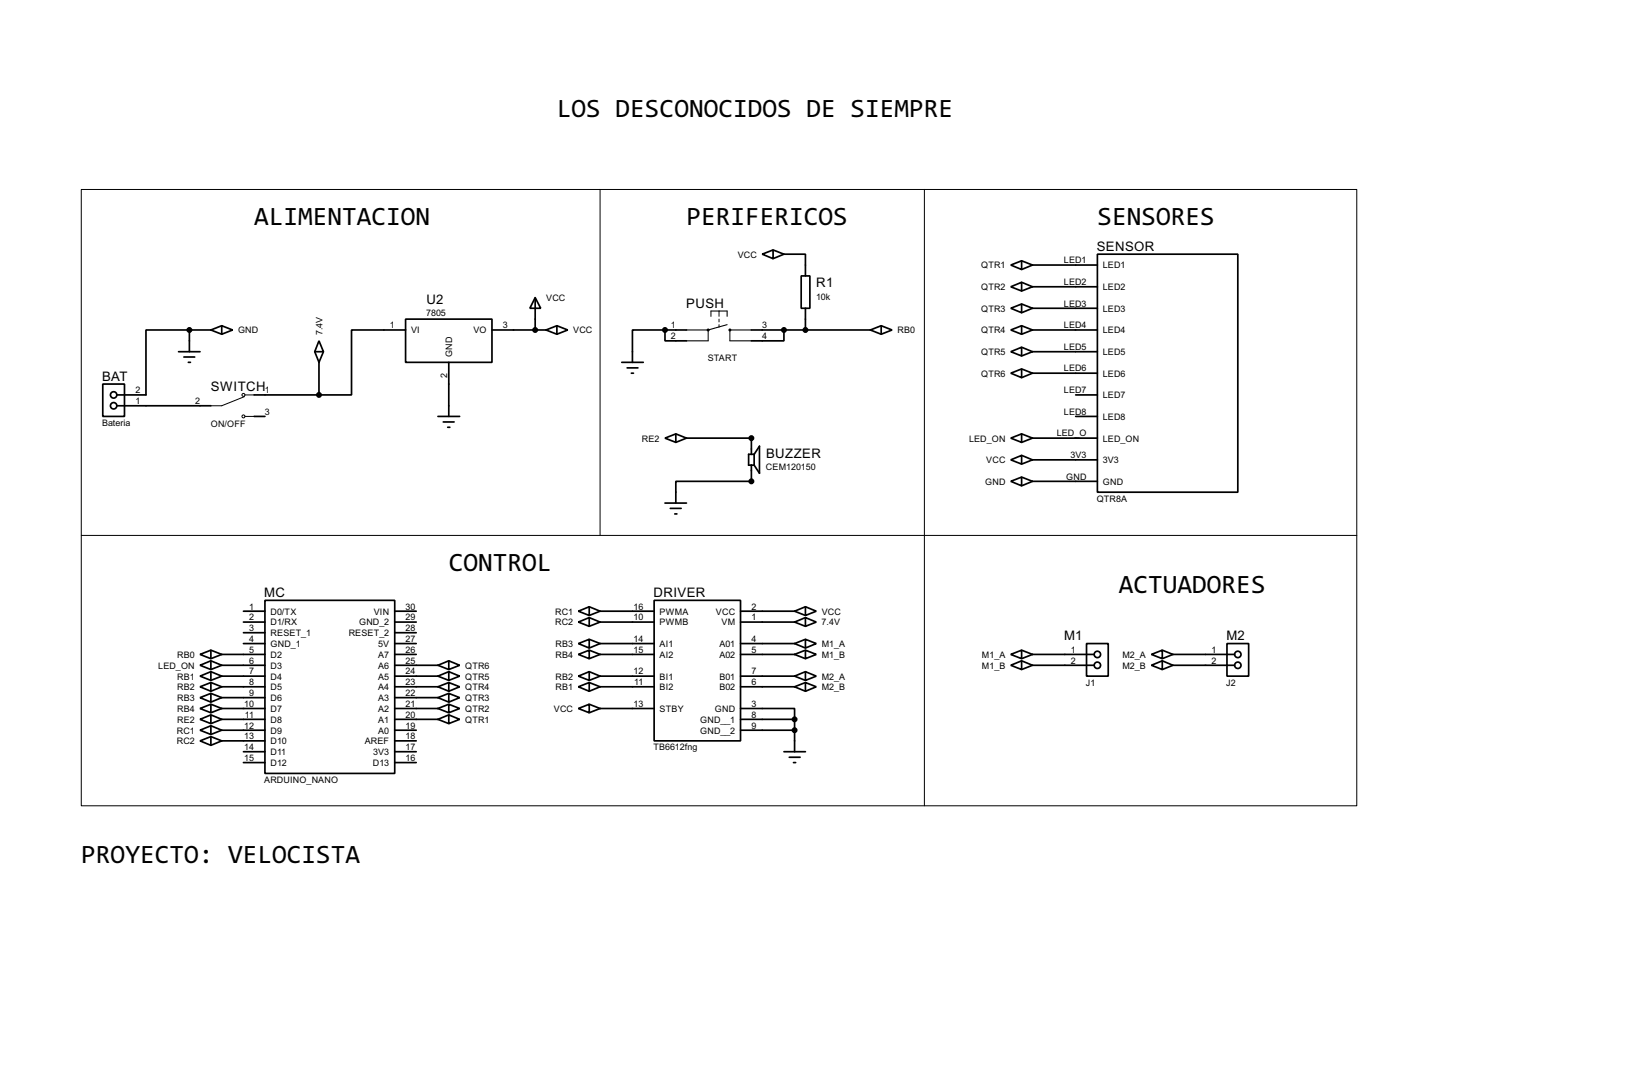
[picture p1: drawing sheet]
<svg xmlns="http://www.w3.org/2000/svg" width="383mm" height="256mm" viewBox="0 0 383 256" stroke-linecap="round" stroke-linejoin="round" font-family="sans-serif">
<g fill="none" stroke="#000" stroke-width=".4">
<path d="M179.1 59.7l2.6-1v2.1zM181.7 58.7l2.5 1M184.2 59.7h5.1v5.1M184.2 59.7l-2.5 1.1M257.9 59.7h33v55.9h-33zM44.5 77.5h-10.2v15.3h-6.8M44.5 77.5v5.1M44.5 77.5h5.1M49.6 77.5l2.5 1M52.1 76.5l2.6 1-2.6 1zM52.1 76.5l-2.5 1M95.3 75h20.3v10.1h-20.3z"/>
<path d="M95.3 77.5h-12.7v15.3h-7.6M115.6 77.5h12.7M125.8 69.9l1.3 2.5h-2.6zM125.8 69.9v7.6M128.3 77.5l2.6 1M130.9 76.5l2.5 1-2.5 1zM130.9 76.5l-2.6 1M156.3 77.5v2.6h5M156.3 77.5h-7.7v7.6M156.3 77.5h5M176.6 77.5h27.9M184.2 77.5v2.6h-7.6"/>
<path d="M188.3 64.8h2v7.6h-2zM189.3 72.4v5.1M204.5 77.5l2.6 1M207.1 76.5l2.5 1-2.5 1zM207.1 76.5l-2.6 1M237.5 62.3l2.6-1v2zM237.5 67.4l2.6-1.1v2.1zM237.5 72.4l2.6-1v2.1zM237.5 77.5l2.6-1v2zM240.1 61.3l2.5 1M240.1 66.3l2.5 1.1M240.1 71.4l2.5 1"/>
<path d="M240.1 76.5l2.5 1M242.6 77.5h15.3M242.6 62.3h15.3M242.6 67.4h15.3M242.6 72.4h15.3M242.6 62.3l-2.5 1M242.6 67.4l-2.5 1M242.6 72.4l-2.5 1.1M242.6 77.5l-2.5 1M24.2 90.2h5.1v7.6h-5.1zM27.5 95.3h22.1M42 82.6h5"/>
<path d="M43.2 83.9h2.6M44.3 85.1h.5M59.7 92.8h15.3M59.7 97.8h2.6M74 82.6l1 2.5M75 80.1l1 2.5h-2zM75 85.1v7.7M76 82.6l-1 2.5M102.9 97.8h5.1M104.2 99.1h2.5M105.5 85.1v12.7M146.1 85.1h5.1"/>
<path d="M147.4 86.4h2.5M148.4 87.7h.5M237.5 82.6l2.6-1v2zM237.5 87.7l2.6-1v2zM240.1 81.6l2.5 1M240.1 86.7l2.5 1M242.6 82.6h15.3M242.6 87.7h15.3M242.6 82.6l-2.5 1M242.6 87.7l-2.5 1M252.8 92.8h5.1M252.8 97.8h5.1"/>
<path d="M105.2 100.4h.5M156.3 102.9l2.5-1v2zM156.3 118.2h5M157.5 119.4h2.6M158.8 101.9l2.5 1M161.3 102.9h15.3v3.8M161.3 102.9l-2.5 1M176.6 109.3v3.8h-17.8v5.1M177.2 106.7h-1.3v2.6h1.3M177.2 106.7v2.6M177.2 106.7l1.3-1.9v6.4l-1.3-1.9M237.5 102.9l2.6-1v2z"/>
<path d="M237.5 108l2.6-1v2zM237.5 113.1l2.6-1v2zM240.1 101.9l2.5 1M240.1 107l2.5 1M240.1 112.1l2.5 1M242.6 102.9h15.3M242.6 108h15.3M242.6 113.1h15.3M242.6 102.9l-2.5 1M242.6 108l-2.5 1M242.6 113.1l-2.5 1M158.6 120.7h.5"/>
<path d="M47 156.3l2.6-1.1v2.1zM47 153.7l2.6-1v2zM47 158.8l2.6-1v2zM49.6 155.2l2.5 1.1M49.6 152.7l2.5 1M49.6 157.8l2.5 1M52.1 153.7h10.2M52.1 156.3h10.2M52.1 158.8h10.2M52.1 156.3l-2.5 1M52.1 153.7l-2.5 1M52.1 158.8l-2.5 1"/>
<path d="M57.2 143.6h5.1M57.2 151.2h5.1M57.2 146.1h5.1M57.2 148.6h5.1M62.3 141h30.5v40.7h-30.5zM92.8 153.7h5M92.8 156.3h10.1M92.8 158.8h10.1M92.8 143.6h5M92.8 151.2h5M92.8 146.1h5M92.8 148.6h5"/>
<path d="M102.9 158.8l2.6 1M102.9 156.3l2.6 1M105.5 157.8l2.5 1-2.5 1zM105.5 155.2l2.5 1.1-2.5 1zM105.5 157.8l-2.6 1M105.5 155.2l-2.6 1.1M135.9 151.2l2.6-1v2zM135.9 153.7l2.6-1v2zM135.9 158.8l2.6-1v2zM135.9 143.6l2.6-1.1v2.1zM135.9 146.1l2.6-1v2zM138.5 150.2l2.5 1"/>
<path d="M138.5 152.7l2.5 1M138.5 157.8l2.5 1M138.5 142.5l2.5 1.1M138.5 145.1l2.5 1M141 153.7h12.7M141 158.8h12.7M141 143.6h12.7M141 151.2h12.7M141 146.1h12.7M141 151.2l-2.5 1M141 153.7l-2.5 1M141 158.8l-2.5 1"/>
<path d="M141 143.6l-2.5 1M141 146.1l-2.5 1M153.7 141h20.3v33h-20.3zM174 153.7h12.7M174 158.8h12.7M174 143.6h12.7M174 151.2h12.7M174 146.1h12.7M186.7 158.8l2.6 1M186.7 153.7l2.6 1M186.7 143.6l2.6 1M186.7 151.2l2.6 1"/>
<path d="M186.7 146.1l2.6 1M189.3 157.8l2.5 1-2.5 1zM189.3 152.7l2.5 1-2.5 1zM189.3 142.5l2.5 1.1-2.5 1zM189.3 150.2l2.5 1-2.5 1zM189.3 145.1l2.5 1-2.5 1zM189.3 157.8l-2.6 1M189.3 152.7l-2.6 1M189.3 142.5l-2.6 1.1M189.3 150.2l-2.6 1M189.3 145.1l-2.6 1M237.5 153.7l2.6-1v2z"/>
<path d="M237.5 156.3l2.6-1.1v2.1zM240.1 152.7l2.5 1M240.1 155.2l2.5 1.1M242.6 153.7h14.5M242.6 156.3h14.5M242.6 153.7l-2.5 1M242.6 156.3l-2.5 1M255.3 151.2h5.1v7.6h-5.1zM270.6 153.7l2.5-1v2zM270.6 156.3l2.5-1.1v2.1zM273.1 152.7l2.5 1M273.1 155.2l2.5 1.1"/>
<path d="M275.6 153.7h14.5M275.6 156.3h14.5M275.6 153.7l-2.5 1M275.6 156.3l-2.5 1M288.3 151.2h5.1v7.6h-5.1zM47 161.3l2.6-1v2.1zM47 163.9l2.6-1v2zM47 166.4l2.6-1v2zM47 171.5l2.6-1v2zM47 174l2.6-1v2.1zM47 169l2.6-1.1v2.1zM49.6 160.3l2.5 1"/>
<path d="M49.6 162.9l2.5 1M49.6 165.4l2.5 1M49.6 170.5l2.5 1M49.6 173l2.5 1M49.6 167.9l2.5 1.1M52.1 161.3h10.2M52.1 166.4h10.2M52.1 169h10.2M52.1 171.5h10.2M52.1 163.9h10.2M52.1 174h10.2M52.1 161.3l-2.5 1.1"/>
<path d="M52.1 163.9l-2.5 1M52.1 166.4l-2.5 1M52.1 171.5l-2.5 1M52.1 174l-2.5 1.1M52.1 169l-2.5 1M57.2 176.6h5.1M57.2 179.1h5.1M92.8 161.3h10.1M92.8 166.4h10.1M92.8 169h10.1M92.8 171.5h5M92.8 163.9h10.1"/>
<path d="M92.8 174h5M92.8 176.6h5M92.8 179.1h5M102.9 166.4l2.6 1M102.9 169l2.6 1M102.9 163.9l2.6 1M102.9 161.3l2.6 1.1M105.5 165.4l2.5 1-2.5 1zM105.5 167.9l2.5 1.1-2.5 1zM105.5 162.9l2.5 1-2.5 1zM105.5 160.3l2.5 1-2.5 1.1zM105.5 165.4l-2.6 1"/>
<path d="M105.5 167.9l-2.6 1.1M105.5 162.9l-2.6 1M105.5 160.3l-2.6 1M135.9 166.4l2.6-1v2zM135.9 161.3l2.6-1v2.1zM138.5 165.4l2.5 1M138.5 160.3l2.5 1M141 161.3h12.7M141 166.4h12.7M141 166.4l-2.5 1M141 161.3l-2.5 1.1M174 166.4h12.7v2.6"/>
<path d="M174 161.3h12.7M174 169h12.7M174 171.5h12.7M184.2 176.6h5.1M185.5 177.9h2.5M186.5 179.1h.5M186.7 169v7.6M186.7 161.3l2.6 1.1M189.3 160.3l2.5 1-2.5 1.1zM189.3 160.3l-2.6 1"/>
<circle cx="166.4" cy="77.5" r=".15"/>
<circle cx="171.5" cy="77.5" r=".15"/>
<circle cx="26.7" cy="95.3" r=".75"/>
<circle cx="26.7" cy="92.8" r=".75"/>
<circle cx="257.8" cy="156.3" r=".75"/>
<circle cx="257.8" cy="153.7" r=".75"/>
<circle cx="290.8" cy="156.3" r=".75"/>
<circle cx="290.8" cy="153.7" r=".75"/>
</g>
<g fill="#000">
<circle cx="176.6" cy="102.9" r=".2"/>
<circle cx="176.6" cy="113.1" r=".2"/>
</g>
<path d="M167.1 74.3v-1.2h3.8v1.2M170.9 76.3l-4.5 1.2h-5.1M171.5 77.5h5.1M161.3 80.1h5.1M171.5 80.1h5.1" fill="none" stroke="#000" stroke-width=".25"/>
<g fill="none" stroke="#000" stroke-width=".23">
<path d="M19.1 44.5h299.7v144.8h-299.7zM141 44.5v81.3M217.2 44.5v144.8M166.4 77.5v2.6M169 73.1v1.2M169 75v.6M169 76.3v.6M171.5 77.5v2.6M57.5 93.2l-5.4 2.1h-2.5M57.6 97.8h2.1M57.6 92.8h2.1M19.1 125.8h299.7"/>
<circle cx="57.2" cy="97.8" r=".35"/>
<circle cx="57.2" cy="92.8" r=".35"/>
</g>
<g fill="#000" stroke="#000" stroke-width=".4">
<circle cx="44.5" cy="77.5" r=".5"/>
<circle cx="125.7" cy="77.5" r=".5"/>
<circle cx="156.2" cy="77.5" r=".5"/>
<circle cx="184.2" cy="77.5" r=".5"/>
<circle cx="189.2" cy="77.5" r=".5"/>
<circle cx="74.9" cy="92.8" r=".5"/>
<circle cx="176.5" cy="102.9" r=".5"/>
<circle cx="176.5" cy="113.1" r=".5"/>
<circle cx="186.7" cy="171.5" r=".5"/>
<circle cx="186.7" cy="169" r=".5"/>
</g>
<g font-size="7.3">
<text x="130.9" y="27.5">LOS DESCONOCIDOS DE SIEMPRE</text>
<text x="59.7" y="52.9">ALIMENTACION</text>
<text x="161.3" y="52.9">PERIFERICOS</text>
<text x="257.9" y="52.9">SENSORES</text>
<text x="105.5" y="134.2">CONTROL</text>
<text x="262.9" y="139.3">ACTUADORES</text>
<text x="19.1" y="202.8">PROYECTO: VELOCISTA</text>
</g>
<g font-size="3.5">
<text x="257.7" y="58.9">SENSOR</text>
<text x="100.2" y="71.3">U2</text>
<text x="191.8" y="67.5">R1</text>
<text x="161.3" y="72.3">PUSH</text>
<text x="24" y="89.4">BAT</text>
<text x="49.6" y="91.8">SWITCH</text>
<text x="180" y="107.5">BUZZER</text>
<text x="62.1" y="140.2">MC</text>
<text x="153.6" y="140.2">DRIVER</text>
<text x="250.1" y="150.4">M1</text>
<text x="288.2" y="150.4">M2</text>
</g>
<g font-size="2.4">
<text x="173.3" y="60.5">VCC</text>
<text x="230.5" y="63.1">QTR1</text>
<text x="250" y="61.9">LED1</text>
<text x="259.1" y="63.1">LED1</text>
<text x="128.3" y="70.7">VCC</text>
<text x="191.8" y="70.4">10k</text>
<text x="230.5" y="68.1">QTR2</text>
<text x="250" y="67">LED2</text>
<text x="250" y="72">LED3</text>
<text x="259.1" y="68.1">LED2</text>
<text x="91.6" y="77.1">1</text>
<text x="100.2" y="74.2">7805</text>
<text x="118.2" y="77.1">3</text>
<text x="157.7" y="77.1">1</text>
<text x="179.1" y="77.1">3</text>
<text x="230.5" y="73.2">QTR3</text>
<text x="250" y="77.1">LED4</text>
<text x="259.1" y="73.2">LED3</text>
<text x="55.9" y="78.3">GND</text>
<text x="75.8" y="78.8" transform="rotate(-90 75.8 78.8)">7.4V</text>
<text x="96.6" y="78.3">VI</text>
<text x="106.3" y="83.8" transform="rotate(-90 106.3 83.8)">GND</text>
<text x="111.2" y="78.3">VO</text>
<text x="134.7" y="78.3">VCC</text>
<text x="157.7" y="79.7">2</text>
<text x="179.1" y="79.7">4</text>
<text x="210.9" y="78.3">RB0</text>
<text x="230.5" y="78.3">QTR4</text>
<text x="230.5" y="83.4">QTR5</text>
<text x="250" y="82.2">LED5</text>
<text x="259.1" y="78.3">LED4</text>
<text x="259.1" y="83.4">LED5</text>
<text x="105.1" y="88.8" transform="rotate(-90 105.1 88.8)">2</text>
<text x="166.3" y="84.7">START</text>
<text x="230.5" y="88.5">QTR6</text>
<text x="250" y="87.3">LED6</text>
<text x="259.1" y="88.5">LED6</text>
<text x="31.8" y="94.9">1</text>
<text x="31.8" y="92.4">2</text>
<text x="45.9" y="94.9">2</text>
<text x="62.3" y="92.4">1</text>
<text x="250" y="92.4">LED7</text>
<text x="259.1" y="93.6">LED7</text>
<text x="24" y="100">Bateria</text>
<text x="49.5" y="100.3">ON/OFF</text>
<text x="62.3" y="97.4">3</text>
<text x="250" y="97.4">LED8</text>
<text x="259.1" y="98.6">LED8</text>
<text x="150.8" y="103.7">RE2</text>
<text x="227.7" y="103.7">LED_ON</text>
<text x="248.3" y="102.5">LED_O</text>
<text x="251.6" y="107.6">3V3</text>
<text x="259.1" y="103.7">LED_ON</text>
<text x="180" y="110.4">CEM120150</text>
<text x="231.5" y="113.9">GND</text>
<text x="231.7" y="108.8">VCC</text>
<text x="250.5" y="112.7">GND</text>
<text x="259.1" y="108.8">3V3</text>
<text x="259.1" y="113.9">GND</text>
<text x="257.7" y="117.8">QTR8A</text>
<text x="58.6" y="143.2">1</text>
<text x="95.3" y="143.2">30</text>
<text x="148.9" y="143.2">16</text>
<text x="176.6" y="143.2">2</text>
<text x="58.6" y="145.7">2</text>
<text x="58.6" y="148.2">3</text>
<text x="63.6" y="144.4">D0/TX</text>
<text x="63.6" y="146.9">D1/RX</text>
<text x="63.6" y="149.4">RESET_1</text>
<text x="81.9" y="149.4">RESET_2</text>
<text x="84.4" y="146.9">GND_2</text>
<text x="87.8" y="144.4">VIN</text>
<text x="95.3" y="145.7">29</text>
<text x="95.3" y="148.2">28</text>
<text x="130.4" y="144.4">RC1</text>
<text x="130.4" y="146.9">RC2</text>
<text x="148.9" y="145.7">10</text>
<text x="155" y="144.4">PWMA</text>
<text x="155" y="146.9">PWMB</text>
<text x="168.2" y="144.4">VCC</text>
<text x="169.5" y="146.9">VM</text>
<text x="176.6" y="145.7">1</text>
<text x="193.1" y="146.9">7.4V</text>
<text x="193.1" y="144.4">VCC</text>
<text x="41.6" y="154.5">RB0</text>
<text x="58.6" y="153.3">5</text>
<text x="58.6" y="155.9">6</text>
<text x="58.6" y="150.8">4</text>
<text x="63.6" y="154.5">D2</text>
<text x="63.6" y="152">GND_1</text>
<text x="88.9" y="152">5V</text>
<text x="88.9" y="154.5">A7</text>
<text x="95.3" y="150.8">27</text>
<text x="95.3" y="155.9">25</text>
<text x="95.3" y="153.3">26</text>
<text x="130.5" y="152">RB3</text>
<text x="130.5" y="154.5">RB4</text>
<text x="148.9" y="150.8">14</text>
<text x="148.9" y="153.3">15</text>
<text x="155" y="152">AI1</text>
<text x="155" y="154.5">AI2</text>
<text x="169" y="152">A01</text>
<text x="169" y="154.5">A02</text>
<text x="176.6" y="150.8">4</text>
<text x="176.6" y="153.3">5</text>
<text x="193.1" y="154.5">M1_B</text>
<text x="193.1" y="152">M1_A</text>
<text x="230.7" y="154.5">M1_A</text>
<text x="251.6" y="153.3">1</text>
<text x="251.6" y="155.9">2</text>
<text x="263.7" y="154.5">M2_A</text>
<text x="284.7" y="153.3">1</text>
<text x="284.7" y="155.9">2</text>
<text x="37.2" y="157.1">LED_ON</text>
<text x="41.6" y="159.6">RB1</text>
<text x="58.6" y="158.4">7</text>
<text x="58.6" y="160.9">8</text>
<text x="63.6" y="157.1">D3</text>
<text x="63.6" y="159.6">D4</text>
<text x="88.9" y="159.6">A5</text>
<text x="88.9" y="157.1">A6</text>
<text x="95.3" y="160.9">23</text>
<text x="95.3" y="158.4">24</text>
<text x="109.3" y="159.6">QTR5</text>
<text x="109.3" y="157.1">QTR6</text>
<text x="130.5" y="159.6">RB2</text>
<text x="148.9" y="158.4">12</text>
<text x="149" y="160.9">11</text>
<text x="155" y="159.6">BI1</text>
<text x="169" y="159.6">B01</text>
<text x="176.6" y="158.4">7</text>
<text x="176.6" y="160.9">6</text>
<text x="193.1" y="159.6">M2_A</text>
<text x="230.7" y="157.1">M1_B</text>
<text x="255.1" y="161">J1</text>
<text x="263.7" y="157.1">M2_B</text>
<text x="288.1" y="161">J2</text>
<text x="41.6" y="162.1">RB2</text>
<text x="41.6" y="164.7">RB3</text>
<text x="41.6" y="167.2">RB4</text>
<text x="57.4" y="166">10</text>
<text x="58.6" y="163.5">9</text>
<text x="63.6" y="162.1">D5</text>
<text x="63.6" y="164.7">D6</text>
<text x="63.6" y="167.2">D7</text>
<text x="88.9" y="167.2">A2</text>
<text x="88.9" y="164.7">A3</text>
<text x="88.9" y="162.1">A4</text>
<text x="95.3" y="166">21</text>
<text x="95.3" y="163.5">22</text>
<text x="109.3" y="167.2">QTR2</text>
<text x="109.3" y="164.7">QTR3</text>
<text x="109.3" y="162.1">QTR4</text>
<text x="130.1" y="167.2">VCC</text>
<text x="130.5" y="162.1">RB1</text>
<text x="148.9" y="166">13</text>
<text x="155" y="162.1">BI2</text>
<text x="155" y="167.2">STBY</text>
<text x="168" y="167.2">GND</text>
<text x="169" y="162.1">B02</text>
<text x="176.6" y="166">3</text>
<text x="193.1" y="162.1">M2_B</text>
<text x="41.5" y="172.3">RC1</text>
<text x="41.6" y="169.8">RE2</text>
<text x="57.4" y="173.6">13</text>
<text x="57.4" y="171.1">12</text>
<text x="57.6" y="168.6">11</text>
<text x="63.6" y="169.8">D8</text>
<text x="63.6" y="172.3">D9</text>
<text x="88.9" y="172.3">A0</text>
<text x="88.9" y="169.8">A1</text>
<text x="95.3" y="171.1">19</text>
<text x="95.3" y="168.6">20</text>
<text x="95.3" y="173.6">18</text>
<text x="109.3" y="169.8">QTR1</text>
<text x="164.5" y="169.8">GND__1</text>
<text x="164.5" y="172.3">GND__2</text>
<text x="176.6" y="168.6">8</text>
<text x="176.6" y="171.1">9</text>
<text x="41.5" y="174.8">RC2</text>
<text x="57.4" y="176.2">14</text>
<text x="57.4" y="178.7">15</text>
<text x="63.6" y="174.8">D10</text>
<text x="63.6" y="177.4">D11</text>
<text x="63.6" y="179.9">D12</text>
<text x="85.7" y="174.8">AREF</text>
<text x="87.6" y="179.9">D13</text>
<text x="87.7" y="177.4">3V3</text>
<text x="95.3" y="176.2">17</text>
<text x="95.3" y="178.7">16</text>
<text x="153.5" y="176.2">TB6612fng</text>
<text x="62.1" y="183.9">ARDUINO_NANO</text>
</g>
</svg>
